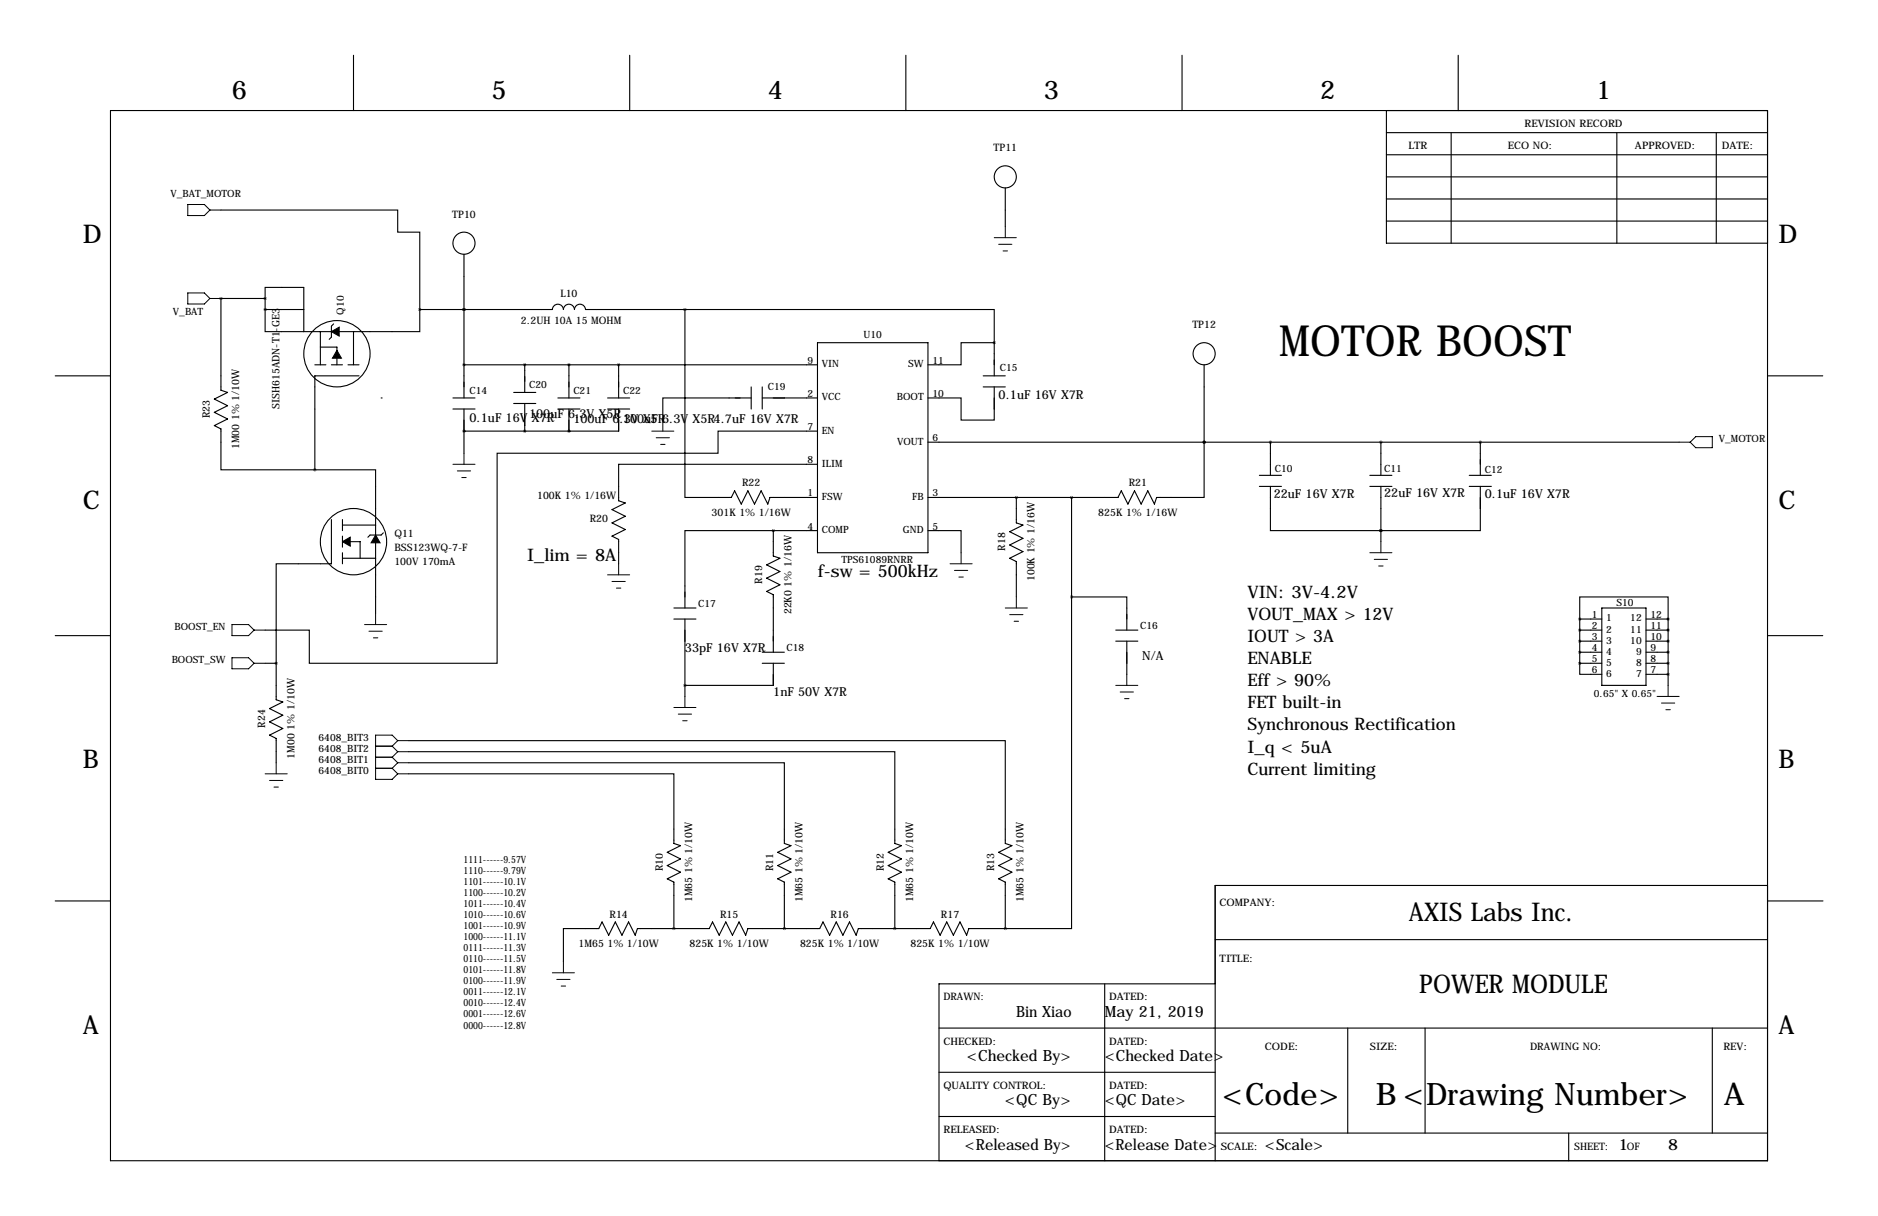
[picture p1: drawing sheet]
<svg xmlns="http://www.w3.org/2000/svg" width="432mm" height="279mm" viewBox="0 0 432 279" stroke-linecap="round" stroke-linejoin="round" font-family="sans-serif">
<g fill="none" stroke="#000" stroke-width=".25">
<path d="M81.3 12.7v12.7M144.8 12.7v12.7M208.3 12.7v12.7M271.8 12.7v12.7M335.3 12.7v12.7M25.4 25.4h381v241.3h-381zM318.8 30.5h87.6M318.8 35.6h87.6M318.8 25.4v30.5h87.6M333.7 30.5v25.4M371.8 30.5v25.4M394.6 30.5v25.4"/>
<path d="M50.8 48.3h40.6v5h5.1v17.8M106.7 58.4v33M231.1 43.2v8.9M318.8 45.7h87.6M318.8 50.8h87.6M318.8 40.6h87.6M50.8 68.6h.1M50.8 68.6v21.1l1.5 .5-3 1.5 3 1.5-3 1.5 3 1.6-3 1.5 1.5 .8v9.3h21.6M50.8 68.6h10.2M61 68.6v-2.6h8.8v10.2M61 71.1v5.1h35.5v-5.1M61 71.1h8.8"/>
<path d="M61 68.6v2.5M73.7 76.2v7.6M73.7 79.8h3.8v4M76.7 74.4l-.5 .5v2.6l-.5 .5M81.3 76.2v7.6M96.5 71.1h30.5a1.27 1.27 0 0 1 1.3-1.2 1.27 1.27 0 0 1 1.2 1.2 1.27 1.27 0 0 1 1.3-1.2 1.27 1.27 0 0 1 1.3 1.2 1.27 1.27 0 0 1 1.2-1.2 1.27 1.27 0 0 1 1.3 1.2h22.9M106.7 71.1h.1M157.5 71.1h71.1v7.6M157.5 71.1v43.2h10.6l.8-1.5 1.5 3 1.6-3 1.5 3 1.5-3 1.5 3 .5-1.5h11M188 78.7h25.4v48.3h-25.4zM228.6 78.7h-7.6v5.1h-7.6M228.6 78.7v7.7"/>
<path d="M12.7 86.4h12.7M72.4 83.8h2.5M76.2 83.8h2.5M80 83.8h2.5M82.5 86.4h-10.1v21.5M87.6 91.4h.1M104.1 91.4h5.1M104.1 94h5.1M106.7 99.1h.1M106.7 83.8h81.3M106.7 94v10.1M118.1 90.2h5.1"/>
<path d="M118.1 92.7h5.1M120.6 83.8v6.4M120.6 92.7v6.4M128.3 91.4h5M128.3 94h5M130.8 99.1h.1M130.8 83.8v7.6M130.8 94v5.1M139.7 91.4h5.1M139.7 94h5.1M142.2 94v5.1h-35.5M142.2 83.8v7.6"/>
<path d="M172.7 91.4h-20.3v5.1M172.7 88.9v5.1M175.3 91.4h12.7M175.3 88.9v5.1M188 99.1h-22.9v5h-50.8v48.3h-43.2v-7.6h-10.1M226.1 86.4h5M226.1 88.9h5M228.6 88.9v7.6h-7.6v-5.1h-7.6M276.9 83.8v17.8M406.4 86.4h12.7M72.4 107.9h14v33.1M76.2 119.4v10.1h-12.7v22.9"/>
<path d="M78.7 119.4v2.5M188 106.7h-45.8v8.4l1.6 .5-3.1 1.5 3.1 1.5-3.1 1.5 3.1 1.6-3.1 1.5 1.5 .8v5.5M213.4 101.6h172.7M233.7 114.3v5.8l1.5 .6-3 1.5 3 1.5-3 1.5 3 1.5-3 1.6 1.5 .7v8.2M246.4 114.3v22.9M276.9 101.6v12.7h-11l-.5 1.5-1.5-3-1.5 3-1.5-3-1.6 3-1.5-3-.8 1.5h-43.6M276.9 101.6h.1M289.6 109.2h5M289.6 111.8h5M292.1 111.8v10.1h25.4M292.1 101.6v7.6M315 109.2h5"/>
<path d="M315 111.8h5M317.5 101.6v7.6M317.5 111.8v12.7M337.8 109.2h5.1M337.8 111.8h5.1M340.4 111.8v10.1h-22.9M340.4 101.6v7.6M78.7 123.2v2.5M78.7 127v2.5M78.7 128.3h7.7M78.7 120.7h7.7M80.5 124.5h2.3v3.8"/>
<path d="M88.1 122.4l-.5 .5h-2.5l-.5 .5M154.9 139.7h5.1M177.8 121.9h-20.3v17.8M177.8 121.9h10.2M177.8 121.9v5.9l1.5 .5-3 1.5 3 1.5-3 1.5 3 1.6-3 1.5 1.5 .8v13.2M213.4 121.9h7.6v5.1M246.4 137.2v76.2h-15.3M246.4 137.2h12.7v7.6M317.5 121.9h.1M368.3 139.7h10.2v17.8h-10.2zM12.7 146h12.7M61 152.4h2.5"/>
<path d="M63.5 152.4v8.4l1.5 .5-3 1.5 3 1.5-3 1.6 3 1.5-3 1.5 1.5 .8v5.6M154.9 142.2h5.1M157.5 142.2v17.8M175.3 149.9h5M175.3 152.4h5M177.8 152.4v5.1h-20.3M256.5 144.8h5.1M256.5 147.3h5.1M259.1 147.3v7.6M363.2 152.4v2.5h5.1M363.2 142.2v-5h20.3v5M363.2 144.8h5.1"/>
<path d="M363.2 147.3h5.1M363.2 142.2h5.1M363.2 149.9h5.1M363.2 152.4h5.1M363.2 142.2v10.2M378.5 144.8h5M378.5 147.3h5M378.5 142.2h5M378.5 149.9h5M378.5 152.4h5M378.5 154.9h5M383.5 142.2v15.3"/>
<path d="M406.4 146h12.7M94 177.8h60.9v16l1.6 .5-3.1 1.5 3.1 1.6-3.1 1.5 3.1 1.5-3.1 1.5 1.5 .8v10.7M94 175.3h86.3v18.5l1.6 .5-3.1 1.5 3.1 1.6-3.1 1.5 3.1 1.5-3.1 1.5 1.5 .8v10.7M94 172.7h111.7v21.1l1.6 .5-3.1 1.5 3.1 1.6-3.1 1.5 3.1 1.5-3.1 1.5 1.5 .8v10.7M94 170.2h137.1v23.6l1.6 .5-3.1 1.5 3.1 1.6-3.1 1.5 3.1 1.5-3.1 1.5 1.5 .8v10.7M12.7 207h12.7M231.1 213.4h-8.3l-.6 1.5-1.5-3.1-1.5 3.1-1.5-3.1-1.5 3.1-1.6-3.1-.7 1.6h-16.5l-.6 1.5-1.5-3.1-1.5 3.1-1.5-3.1-1.5 3.1-1.6-3.1-.7 1.6h-16.5l-.6 1.5-1.5-3.1-1.5 3.1-1.5-3.1-1.5 3.1-1.6-3.1-.7 1.6h-16.5l-.6 1.5-1.5-3.1-1.5 3.1-1.5-3.1-1.5 3.1-1.6-3.1-.7 1.6h-8.2v7.6M279.4 215.9h127M406.4 203.5h-127v63.2M406.5 207h12.7M215.9 236.2h190.5M254 226.1v40.6"/>
<path d="M279.4 226.1h-63.5v40.6M309.9 236.2v24.1M327.7 236.2v24.1M393.7 236.2v24.1M215.9 246.4h63.5M215.9 256.5h63.5M279.4 260.3h127M360.7 260.3v6.4"/>
<circle cx="106.7" cy="55.9" r="2.54"/>
<circle cx="231.1" cy="40.6" r="2.54"/>
<circle cx="77.5" cy="81.3" r="7.6"/>
<circle cx="276.9" cy="81.3" r="2.54"/>
<circle cx="81.3" cy="124.5" r="7.6"/>
</g>
<path d="M76.2 76.2l1.8-1v2zM77.5 80.5l1 1.8h-2zM78.7 124.5l1.8-1.1v2.1zM86.4 122.9l1 1.8h-2.1z" fill="#000" stroke="#000" stroke-width=".25"/>
<g fill="none" stroke="#000" stroke-width=".23">
<path d="M43.2 47h3.8l1.3 1.3-1.3 1.2h-3.8zM48.3 48.3h2.5M228.6 54.6h5.1M229.6 56.1h3.1M230.6 57.7h1M231.1 52.1v2.5M43.2 67.3h3.8l1.3 1.3-1.3 1.2h-3.8zM48.3 68.6h2.5M149.9 99.1h5M152.4 96.5v2.6M104.1 106.7h5.1M105.2 108.2h3"/>
<path d="M106.2 109.7h1M106.7 104.1v2.6M150.9 100.6h3M151.9 102.1h1M386.1 101.6h2.5M389.9 100.3h3.8v2.6h-3.8l-1.3-1.3zM139.7 132.1h5.1M140.7 133.6h3.1M141.7 135.1h1M142.2 129.5v2.6M218.4 129.5h5.1M219.5 131.1h3"/>
<path d="M220.5 132.6h1M221 127v2.5M231.1 139.7h5.1M233.7 137.2v2.5M315 127h5M316 128.5h3M317 130h1M317.5 124.5v2.5M53.3 151.1h3.8l1.3 1.3-1.3 1.3h-3.8zM53.3 143.5h3.8l1.3 1.3-1.3 1.2h-3.8zM58.4 152.4h2.6M58.4 144.8h2.6"/>
<path d="M83.8 143.5h5.1M84.8 145h3.1M85.9 146.6h1M86.4 141v2.5M232.2 141.2h3M233.2 142.7h1M256.5 157.5h5.1M257.6 159h3M259.1 154.9v2.6M383.5 157.5v2.5M61 177.8h5M62 179.3h3"/>
<path d="M63.5 175.3v2.5M86.4 176.5h3.8M86.4 174h3.8M86.4 171.4h3.8M90.2 176.5l1.2 1.3M90.2 174l1.2 1.3M90.2 171.4l1.2 1.3M91.4 177.8h2.6M91.4 170.2l-1.2-1.3h-3.8v10.2h3.8l1.2-1.3M91.4 175.3h2.6M91.4 175.3l-1.2 1.2M91.4 172.7h2.6"/>
<path d="M91.4 172.7l-1.2 1.3M91.4 170.2h2.6M91.4 170.2l-1.2 1.2M154.9 162.6h5.1M156 164.1h3M157 165.6h1M157.5 160v2.6M258.6 160.5h1M381 160h5.1M382 161.5h3.1M383 163.1h1M63 180.8h1"/>
<path d="M127 223.5h5.1M128 225h3.1M129 226.6h1M129.5 221v2.5"/>
</g>
<path d="M154.9 213.4a.05 .05 0 0 0 .1 0 .05 .05 0 0 0-.1 0zM180.3 213.4a.05 .05 0 0 0 .1 0 .05 .05 0 0 0-.1 0zM205.7 213.4a.05 .05 0 0 0 .1 0 .05 .05 0 0 0-.1 0zM231.1 213.4a.05 .05 0 0 0 .1 0 .05 .05 0 0 0-.1 0zM276.8 101.6a.05 .05 0 0 0 .1 0 .05 .05 0 0 0-.1 0zM340.3 101.6a.05 .05 0 0 0 .1 0 .05 .05 0 0 0-.1 0zM276.8 101.6a.05 .05 0 0 0 .1 0 .05 .05 0 0 0-.1 0zM383.5 144.8a.05 .05 0 0 0 .1 0 .05 .05 0 0 0-.1 0zM383.5 147.3a.05 .05 0 0 0 .1 0 .05 .05 0 0 0-.1 0zM383.5 149.9a.05 .05 0 0 0 .1 0 .05 .05 0 0 0-.1 0zM383.5 152.4a.05 .05 0 0 0 .1 0 .05 .05 0 0 0-.1 0zM383.5 142.2a.05 .05 0 0 0 .1 0 .05 .05 0 0 0-.1 0zM383.5 154.9a.05 .05 0 0 0 .1 0 .05 .05 0 0 0-.1 0zM60.9 68.6a.05 .05 0 0 0 .1 0 .05 .05 0 0 0-.1 0zM60.9 71.1a.05 .05 0 0 0 .1 0 .05 .05 0 0 0-.1 0zM142.2 83.8a.05 .05 0 0 0 .1 0 .05 .05 0 0 0-.1 0zM120.6 83.8a.05 .05 0 0 0 .1 0 .05 .05 0 0 0-.1 0zM120.6 99.1a.05 .05 0 0 0 .1 0 .05 .05 0 0 0-.1 0z" fill="#000" stroke="#000" stroke-width=".63"/>
<text font-size="9.9" x="294.1" y="81.8">MOTOR BOOST</text>
<g font-size="7.1">
<text x="281" y="254">&lt;Code&gt;</text>
<text x="316.4" y="254">B&lt;Drawing Number&gt;</text>
<text x="396.4" y="254">A</text>
</g>
<g font-size="5.9">
<text x="53.3" y="22.9">6</text>
<text x="113" y="22.9">5</text>
<text x="176.5" y="22.9">4</text>
<text x="240" y="22.9">3</text>
<text x="303.5" y="22.9">2</text>
<text x="367" y="22.9">1</text>
<text x="19" y="55.9">D</text>
<text x="408.9" y="55.9">D</text>
<text x="19" y="116.8">C</text>
<text x="408.9" y="116.8">C</text>
<text x="19" y="176.5">B</text>
<text x="408.9" y="176.5">B</text>
<text x="324" y="211.6">AXIS Labs Inc.</text>
<text x="326.3" y="228.1">POWER MODULE</text>
<text x="19" y="237.5">A</text>
<text x="408.9" y="237.5">A</text>
</g>
<g font-size="4">
<text x="121.2" y="129">I_lim = 8A</text>
<text x="188" y="132.5">f-sw = 500kHz</text>
<text x="286.8" y="137.4">VIN: 3V-4.2V</text>
<text x="286.8" y="142.4">VOUT_MAX &gt; 12V</text>
<text x="286.8" y="147.5">IOUT &gt; 3A</text>
<text x="286.8" y="152.6">ENABLE</text>
<text x="286.8" y="157.7">Eff &gt; 90%</text>
<text x="286.8" y="162.8">FET built-in</text>
<text x="286.8" y="167.8">Synchronous Rectification</text>
<text x="286.8" y="172.9">I_q &lt; 5uA</text>
<text x="286.8" y="178">Current limiting</text>
</g>
<g font-size="3.6">
<text x="233.6" y="233.7">Bin Xiao</text>
<text x="254" y="233.7">May 21, 2019</text>
<text x="222.3" y="243.8">&lt;Checked By&gt;</text>
<text x="254" y="243.8">&lt;Checked Date&gt;</text>
<text x="231" y="254">&lt;QC By&gt;</text>
<text x="254" y="254">&lt;QC Date&gt;</text>
<text x="221.8" y="264.1">&lt;Released By&gt;</text>
<text x="254" y="264.1">&lt;Release Date&gt;</text>
<text x="290.8" y="264.1">&lt;Scale&gt;</text>
<text x="372.1" y="264.1">1</text>
<text x="383.5" y="264.1">8</text>
</g>
<g font-size="2.8">
<text x="121.7" y="96">100uF 6.3V X5R</text>
<text x="229.6" y="91.7">0.1uF 16V X7R</text>
<text x="107.9" y="97">0.1uF 16V X7R</text>
<text x="131.8" y="97.2">100uF 6.3V X5R</text>
<text x="143.3" y="97.2">100uF 6.3V X5R4.7uF 16V X7R</text>
<text x="292.9" y="114.5">22uF 16V X7R</text>
<text x="318.3" y="114.3">22uF 16V X7R</text>
<text x="341.4" y="114.5">0.1uF 16V X7R</text>
<text x="157.5" y="149.8">33pF 16V X7R</text>
<text x="262.6" y="151.6">N/A</text>
<text x="177.8" y="160">1nF 50V X7R</text>
</g>
<g font-size="2.4">
<text x="350.5" y="29.2">REVISION RECORD</text>
<text x="228.4" y="34.8">TP11</text>
<text x="323.8" y="34.3">LTR</text>
<text x="346.7" y="34.3">ECO NO:</text>
<text x="375.9" y="34.3">APPROVED:</text>
<text x="395.9" y="34.3">DATE:</text>
<text x="104" y="50">TP10</text>
<text x="128.9" y="68.3">L10</text>
<text x="119.8" y="74.6">2.2UH 10A 15 MOHM</text>
<text x="274.2" y="75.4">TP12</text>
<text x="64.3" y="94" transform="rotate(-90 64.3 94)">SISH615ADN-T1-GE3</text>
<text x="48.3" y="96.1" transform="rotate(-90 48.3 96.1)">R23</text>
<text x="55" y="103.2" transform="rotate(-90 55 103.2)">1M00 1% 1/10W</text>
<text x="170.6" y="111.8">R22</text>
<text x="259.5" y="111.8">R21</text>
<text x="123.5" y="114.6">100K 1% 1/16W</text>
<text x="163.6" y="118.5">301K 1% 1/16W</text>
<text x="252.5" y="118.5">825K 1% 1/16W</text>
<text x="90.7" y="123.4">Q11</text>
<text x="135.6" y="120">R20</text>
<text x="90.7" y="126.6">BSS123WQ-7-F</text>
<text x="90.7" y="129.9">100V 170mA</text>
<text x="231.1" y="126.5" transform="rotate(-90 231.1 126.5)">R18</text>
<text x="175.3" y="134.2" transform="rotate(-90 175.3 134.2)">R19</text>
<text x="237.9" y="133.6" transform="rotate(-90 237.9 133.6)">100K 1% 1/16W</text>
<text x="182" y="141.2" transform="rotate(-90 182 141.2)">22K0 1% 1/16W</text>
<text x="61" y="167.2" transform="rotate(-90 61 167.2)">R24</text>
<text x="67.7" y="174.3" transform="rotate(-90 67.7 174.3)">1M00 1% 1/10W</text>
<text x="152.4" y="200.2" transform="rotate(-90 152.4 200.2)">R10</text>
<text x="177.8" y="200.2" transform="rotate(-90 177.8 200.2)">R11</text>
<text x="203.2" y="200.2" transform="rotate(-90 203.2 200.2)">R12</text>
<text x="228.6" y="200.2" transform="rotate(-90 228.6 200.2)">R13</text>
<text x="159.1" y="207.3" transform="rotate(-90 159.1 207.3)">1M65 1% 1/10W</text>
<text x="184.5" y="207.3" transform="rotate(-90 184.5 207.3)">1M65 1% 1/10W</text>
<text x="209.9" y="207.3" transform="rotate(-90 209.9 207.3)">1M65 1% 1/10W</text>
<text x="235.3" y="207.3" transform="rotate(-90 235.3 207.3)">1M65 1% 1/10W</text>
<text x="280.4" y="208.3">COMPANY:</text>
<text x="140.2" y="210.8">R14</text>
<text x="165.6" y="210.8">R15</text>
<text x="191" y="210.8">R16</text>
<text x="216.4" y="210.8">R17</text>
<text x="133" y="217.6">1M65 1% 1/10W</text>
<text x="158.5" y="217.6">825K 1% 1/10W</text>
<text x="183.9" y="217.6">825K 1% 1/10W</text>
<text x="209.3" y="217.6">825K 1% 1/10W</text>
<text x="280.4" y="221">TITLE:</text>
<text x="216.9" y="229.9">DRAWN:</text>
<text x="255" y="229.9">DATED:</text>
<text x="216.9" y="240">CHECKED:</text>
<text x="255" y="240">DATED:</text>
<text x="290.8" y="241.3">CODE:</text>
<text x="315" y="241.3">SIZE:</text>
<text x="351.8" y="241.3">DRAWING NO:</text>
<text x="396.2" y="241.3">REV:</text>
<text x="216.9" y="250.2">QUALITY CONTROL:</text>
<text x="255" y="250.2">DATED:</text>
<text x="216.9" y="260.3">RELEASED:</text>
<text x="255" y="260.3">DATED:</text>
<text x="280.7" y="264.2">SCALE:</text>
<text x="361.9" y="264.2">SHEET:</text>
<text x="374" y="264.2">OF</text>
</g>
<g font-size="2.3">
<text x="39.2" y="45.2">V_BAT_MOTOR</text>
<text x="39.8" y="72.4">V_BAT</text>
<text x="79.1" y="72.3" transform="rotate(-90 79.1 72.3)">Q10</text>
<text x="198.6" y="77.7">U10</text>
<text x="185.7" y="83.6">9</text>
<text x="214.4" y="83.6">11</text>
<text x="121.7" y="89.2">C20</text>
<text x="176.5" y="89.5">C19</text>
<text x="189" y="84.4">VIN</text>
<text x="208.8" y="84.4">SW</text>
<text x="229.9" y="85.3">C15</text>
<text x="107.9" y="90.4">C14</text>
<text x="131.8" y="90.4">C21</text>
<text x="143.3" y="90.4">C22</text>
<text x="185.7" y="91.2">2</text>
<text x="189" y="92">VCC</text>
<text x="206.2" y="92">BOOT</text>
<text x="214.4" y="91.2">10</text>
<text x="185.7" y="98.8">7</text>
<text x="189" y="99.6">EN</text>
<text x="214.4" y="101.3">6</text>
<text x="395.2" y="101.6">V_MOTOR</text>
<text x="185.7" y="106.4">8</text>
<text x="189" y="107.2">ILIM</text>
<text x="206.3" y="102.2">VOUT</text>
<text x="293.1" y="108.5">C10</text>
<text x="318.3" y="108.5">C11</text>
<text x="341.4" y="108.7">C12</text>
<text x="185.7" y="114">1</text>
<text x="189" y="114.9">FSW</text>
<text x="209.8" y="114.9">FB</text>
<text x="214.4" y="114">3</text>
<text x="185.7" y="121.7">4</text>
<text x="189" y="122.5">COMP</text>
<text x="207.6" y="122.5">GND</text>
<text x="214.4" y="121.7">5</text>
<text x="193.4" y="129.4">TPS61089RNRR</text>
<text x="160.5" y="139.4">C17</text>
<text x="366" y="142">1</text>
<text x="369.3" y="142.8">1</text>
<text x="371.7" y="139.2">S10</text>
<text x="374.9" y="142.8">12</text>
<text x="379.5" y="142">12</text>
<text x="40.1" y="144.8">BOOST_EN</text>
<text x="180.8" y="149.6">C18</text>
<text x="262.1" y="144.5">C16</text>
<text x="366" y="144.5">2</text>
<text x="366" y="147.1">3</text>
<text x="366" y="149.6">4</text>
<text x="369.3" y="145.3">2</text>
<text x="369.3" y="147.9">3</text>
<text x="374.9" y="147.9">10</text>
<text x="374.9" y="145.3">11</text>
<text x="379.5" y="149.6">9</text>
<text x="379.5" y="147.1">10</text>
<text x="379.5" y="144.5">11</text>
<text x="39.5" y="152.4">BOOST_SW</text>
<text x="366" y="152.1">5</text>
<text x="366" y="154.7">6</text>
<text x="369.3" y="150.4">4</text>
<text x="369.3" y="153">5</text>
<text x="369.3" y="155.5">6</text>
<text x="376.2" y="155.5">7</text>
<text x="376.2" y="153">8</text>
<text x="376.2" y="150.4">9</text>
<text x="379.5" y="154.7">7</text>
<text x="379.5" y="152.1">8</text>
<text x="366.5" y="160.1">0.65&quot; X 0.65&quot;</text>
<text x="73.3" y="172.7">6408_BIT2</text>
<text x="73.3" y="170.2">6408_BIT3</text>
<text x="73.3" y="177.8">6408_BIT0</text>
<text x="73.3" y="175.3">6408_BIT1</text>
<text x="106.6" y="198.2">1111------9.57V</text>
<text x="106.6" y="200.8">1110------9.79V</text>
<text x="106.6" y="203.3">1101------10.1V</text>
<text x="106.6" y="205.8">1100------10.2V</text>
<text x="106.6" y="208.4">1011------10.4V</text>
<text x="106.6" y="210.9">1010------10.6V</text>
<text x="106.6" y="213.5">1001------10.9V</text>
<text x="106.6" y="216">1000------11.1V</text>
<text x="106.6" y="218.5">0111------11.3V</text>
<text x="106.6" y="221.1">0110------11.5V</text>
<text x="106.6" y="223.6">0101------11.8V</text>
<text x="106.6" y="226.2">0100------11.9V</text>
<text x="106.6" y="228.7">0011------12.1V</text>
<text x="106.6" y="231.2">0010------12.4V</text>
<text x="106.6" y="233.8">0001------12.6V</text>
<text x="106.6" y="236.3">0000------12.8V</text>
</g>
</svg>
